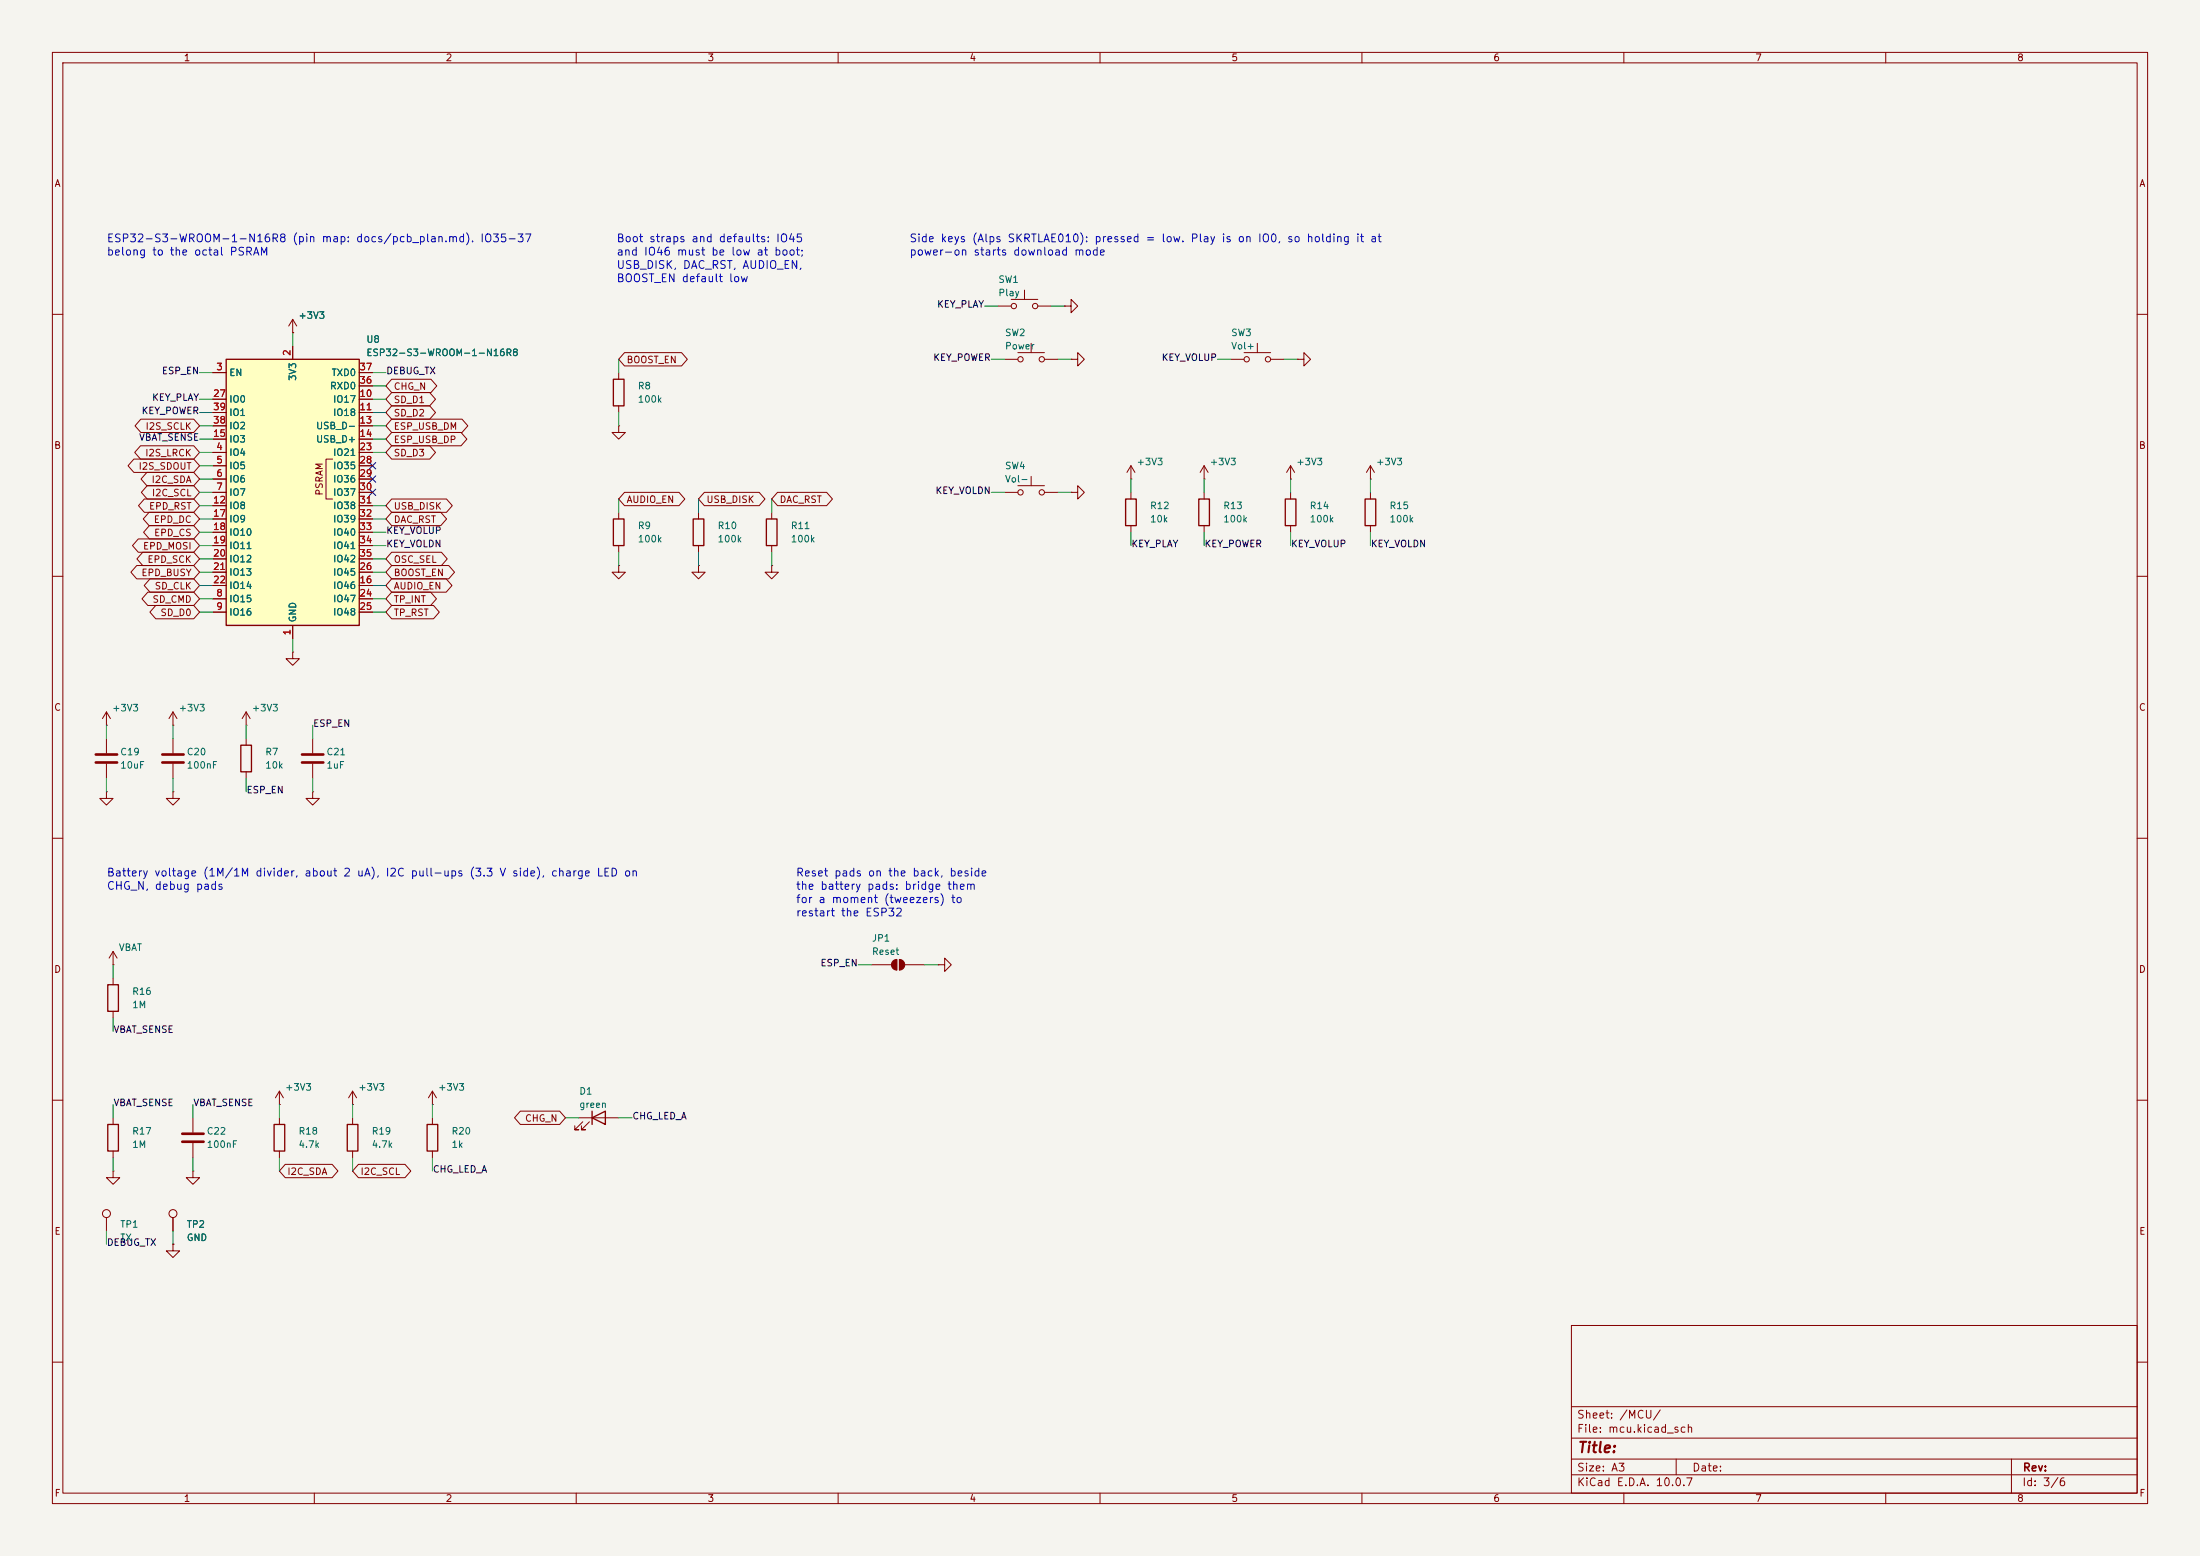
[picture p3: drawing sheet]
<svg xmlns="http://www.w3.org/2000/svg" width="420mm" height="297mm" viewBox="0 0 420 297" stroke-linecap="round" stroke-linejoin="round" font-family="sans-serif">
<path d="M0 0h420v297h-420z" fill="#f5f4ef" stroke="#f5f4ef" stroke-width=".19"/>
<g fill="none" stroke="#840000" stroke-width=".19">
<path d="M10 10h400v277h-400zM12 12h396v273h-396zM60 10v2M110 10v2M160 10v2M210 10v2M260 10v2M310 10v2M360 10v2M10 60h2M408 60h2M10 110h2"/>
<path d="M408 110h2M10 160h2M33 151.1v1.3h1.3l-1.3 1.3-1.3-1.3h1.3M33 151.1h.1M408 160h2M10 210h2M408 210h2M300 253h108v32h-108zM10 260h2M300 278.5h108M300 274.5h108M300 268.5h108"/>
<path d="M320 278.5v3M384 278.5v6.5M408 260h2M60 285v2M110 285v2M160 285v2M210 285v2M260 285v2M300 281.5h108M310 285v2M360 285v2"/>
</g>
<path d="M43.2 68.6h25.4v50.8h-25.4z" fill="#ffffc2"/>
<g fill="none" stroke="#840000" stroke-width=".25">
<path d="M43.2 68.6h25.4v50.8h-25.4zM117.1 72.4h2v5.1h-2zM117.1 99.1h2v5h-2zM132.3 99.1h2.1v5h-2.1zM146.3 99.1h2v5h-2zM214.9 95.3h2v5h-2zM228.9 95.3h2v5h-2zM245.4 95.3h2v5h-2zM260.6 95.3h2v5h-2zM46 142.2h2v5.1h-2zM20.6 188h2v5h-2zM20.6 214.6h2v5.1h-2z"/>
<path d="M52.3 214.6h2.1v5.1h-2.1zM66.3 214.6h2v5.1h-2zM81.5 214.6h2.1v5.1h-2.1zM113 213.4l2.6-1.3v2.5zM113 212.1v2.5"/>
</g>
<g fill="none" stroke="#840000" stroke-width=".19">
<path d="M190.5 58.4h2.5M193 57.2h5.1M195.6 55.4v1.8M198.1 58.4h2.6M203.2 58.4h1.3v-1.2l1.2 1.2-1.2 1.3v-1.3M203.2 58.4h.1M40.6 71.1h2.6M40.6 76.2h2.6M40.6 78.7h2.6M55.9 63.5h.1M55.9 61v2.5M55.9 66v2.6"/>
<path d="M55.9 61l-.8 1.2M55.9 61l.7 1.2M68.6 71.1h2.5M68.6 76.2h2.5M68.6 78.7h2.5M68.6 73.7h2.5M74.8 77.5h7.2l1.1 1.2-1.1 1.3h-7.2l-1.1-1.3zM74.8 72.4h7.5l1.1 1.3-1.1 1.2h-7.5l-1.1-1.2zM74.8 74.9h7.2l1.1 1.3-1.1 1.3h-7.2l-1.1-1.3zM118.1 71.1v1.3M118.1 77.5v1.2M119.2 67.3h10.9l1.1 1.3-1.1 1.3h-10.9l-1.1-1.3z"/>
<path d="M191.8 68.6h2.5M194.3 67.3h5.1M196.8 65.5v1.8M199.4 68.6h2.5M204.5 68.6h1.2v-1.3l1.3 1.3-1.3 1.3v-1.3M204.5 68.6h.1M234.9 68.6h2.6M237.5 67.3h5.1M240 65.5v1.8M242.6 68.6h2.5M247.6 68.6h1.3v-1.3l1.3 1.3-1.3 1.3v-1.3M247.6 68.6h.1"/>
<path d="M25.6 87.6h11.4l1.1 1.3-1.1 1.3h-11.4l-1.2-1.3zM26.8 85.1h10.2l1.1 1.3-1.1 1.2h-10.2l-1.1-1.2zM26.9 80h10.1l1.1 1.3-1.1 1.3h-10.1l-1.1-1.3zM27.6 95.2h9.4l1.1 1.3-1.1 1.3h-9.4l-1.2-1.3zM28 90.2h9l1.1 1.2-1.1 1.3h-9l-1.1-1.3zM28.1 92.7h8.9l1.1 1.3-1.1 1.3h-8.9l-1.1-1.3zM28.5 97.8h8.5l1.1 1.3-1.1 1.2h-8.5l-1.2-1.2zM40.6 86.4h2.6M40.6 88.9h2.6M40.6 91.4h2.6M40.6 94h2.6M40.6 96.5h2.6"/>
<path d="M40.6 81.3h2.6M40.6 83.8h2.6M40.6 99.1h2.6M63.5 87.6h-1.3v7.7h1.3M68.6 86.4h2.5M68.6 88.9h2.5M68.6 91.4h2.5M68.6 94h2.5M68.6 96.5h2.5M68.6 81.3h2.5M68.6 83.8h2.5M68.6 99.1h2.5"/>
<path d="M74.8 85.1h7.2l1.1 1.3-1.1 1.2h-7.2l-1.1-1.2zM74.8 82.5h13.2l1.1 1.3-1.1 1.3h-13.2l-1.1-1.3zM74.8 80h13.4l1.1 1.3-1.1 1.3h-13.4l-1.1-1.3zM74.8 97.8h9.3l1.2 1.3-1.2 1.2h-9.3l-1.1-1.2zM74.8 95.2h10.4l1.1 1.3-1.1 1.3h-10.4l-1.1-1.3zM118.1 81.3v1.3h1.3l-1.3 1.2-1.3-1.2h1.3M118.1 81.3h.1M118.1 97.8v1.3M119.2 94h10.4l1.1 1.3-1.1 1.2h-10.4l-1.1-1.2zM133.3 97.8v1.3M134.5 94h10.4l1.1 1.3-1.1 1.2h-10.4l-1.2-1.2zM147.3 97.8v1.3"/>
<path d="M148.4 94h9.4l1.1 1.3-1.1 1.2h-9.4l-1.1-1.2zM191.8 94h2.5M194.3 92.7h5.1M196.8 90.9v1.8M199.4 94h2.5M204.5 94h1.2v-1.3l1.3 1.3-1.3 1.3v-1.3M204.5 94h.1M215.9 91.4h.1M215.9 88.9v2.5M215.9 94v1.3M215.9 88.9l-.8 1.3M215.9 88.9l.8 1.3"/>
<path d="M229.9 91.4h.1M229.9 88.9v2.5M229.9 94v1.3M229.9 88.9l-.8 1.3M229.9 88.9l.7 1.3M246.4 91.4h.1M246.4 88.9v2.5M246.4 94v1.3M246.4 88.9l-.8 1.3M246.4 88.9l.7 1.3M261.6 91.4h.1M261.6 88.9l-.7 1.3"/>
<path d="M261.6 88.9l.8 1.3M261.6 88.9v2.5M261.6 94v1.3M26.1 107.9h10.9l1.1 1.3-1.1 1.3h-10.9l-1.1-1.3zM26.4 102.9h10.6l1.1 1.2-1.1 1.3h-10.6l-1.1-1.3zM27.2 105.4h9.8l1.1 1.3-1.1 1.3h-9.8l-1.1-1.3zM28.2 113h8.8l1.1 1.3-1.1 1.3h-8.8l-1.1-1.3zM28.5 100.3h8.5l1.1 1.3-1.1 1.3h-8.5l-1.1-1.3zM28.6 110.5h8.4l1.1 1.3-1.1 1.2h-8.4l-1.1-1.2zM29.7 115.6h7.3l1.1 1.2-1.1 1.3h-7.3l-1.1-1.3zM40.6 114.3h2.6M40.6 116.8h2.6"/>
<path d="M40.6 111.8h2.6M40.6 101.6h2.6M40.6 104.1h2.6M40.6 106.7h2.6M40.6 109.2h2.6M55.9 119.4v2.5M68.6 114.3h2.5M68.6 116.8h2.5M68.6 111.8h2.5M68.6 101.6h2.5M68.6 104.1h2.5M68.6 106.7h2.5"/>
<path d="M68.6 109.2h2.5M74.8 110.5h10.4l1.1 1.3-1.1 1.2h-10.4l-1.1-1.2zM74.8 113h7.4l1.1 1.3-1.1 1.3h-7.4l-1.1-1.3zM74.8 115.6h8l1.1 1.2-1.1 1.3h-8l-1.1-1.3zM74.8 107.9h10.9l1.1 1.3-1.1 1.3h-10.9l-1.1-1.3zM74.8 105.4h9.5l1.1 1.3-1.1 1.3h-9.5l-1.1-1.3zM118.1 108v1.2h1.3l-1.3 1.3-1.3-1.3h1.3M118.1 108h.1M118.1 104.1v1.3M133.3 108v1.2h1.3l-1.3 1.3-1.2-1.3h1.2M133.3 108h.1M133.3 104.1v1.3"/>
<path d="M147.3 108v1.2h1.3l-1.3 1.3-1.3-1.3h1.3M147.3 108h.1M147.3 104.1v1.3M215.9 100.3v1.3M229.9 100.3v1.3M246.4 100.3v1.3M261.6 100.3v1.3M20.3 138.4h.1M20.3 135.9v2.5M20.3 135.9l-.7 1.3M20.3 135.9l.8 1.3M33 138.4h.1"/>
<path d="M33 135.9v2.5M33 135.9l-.7 1.3M33 135.9l.8 1.3M47 138.4h.1M47 135.9v2.5M47 135.9l-.8 1.3M47 135.9l.8 1.3M55.9 124.5v1.2h1.2l-1.2 1.3-1.3-1.3h1.3M55.9 124.5h.1M20.3 151.1v1.3h1.3l-1.3 1.3-1.3-1.3h1.3M20.3 151.1h.1M20.3 141v2.8"/>
<path d="M20.3 145.8v2.8M33 141v2.8M33 145.8v2.8M47 141v1.2M47 147.3v1.3M59.7 151.1v1.3h1.3l-1.3 1.3-1.3-1.3h1.3M59.7 151.1h.1M59.7 141v2.8M59.7 145.8v2.8M21.6 184.2h.1M21.6 181.6v2.6M21.6 186.7v1.3"/>
<path d="M21.6 193v1.3M21.6 181.6l-.8 1.3M21.6 181.6l.8 1.3M166.4 184.2h3.8M171.2 183.1v2.1M171.7 183.1v2.1M172.7 184.2h3.8M179.1 184.2h1.2v-1.3l1.3 1.3-1.3 1.2v-1.2M179.1 184.2h.1M21.6 213.4v1.2M21.6 219.7v1.3M36.8 213.4v2.8"/>
<path d="M36.8 218.2v2.8M53.3 210.8h.1M53.3 208.3l-.7 1.3M53.3 208.3l.8 1.3M53.3 208.3v2.5M53.3 213.4v1.2M53.3 219.7v1.3M67.3 210.8h.1M67.3 208.3l-.8 1.3M67.3 208.3l.8 1.3M67.3 208.3v2.5M67.3 213.4v1.2"/>
<path d="M67.3 219.7v1.3M82.5 210.8h.1M82.5 208.3v2.5M82.5 213.4v1.2M82.5 219.7v1.3M82.5 208.3l-.7 1.3M82.5 208.3l.8 1.3M99.3 212.1h7.5l1.1 1.3-1.1 1.2h-7.5l-1.1-1.2zM110.5 213.4h7.6M111.3 214.1l-1.6 1.5h.8h-.8v-.7M112.5 214.1l-1.5 1.5h.8h-.8v-.7M20.3 232.4v2.5"/>
<path d="M21.6 223.5v1.3h1.3l-1.3 1.3-1.3-1.3h1.3M21.6 223.5h.1M33 237.5v1.3h1.3l-1.3 1.2-1.3-1.2h1.3M33 237.5h.1M33 232.4v2.5M36.8 223.5v1.3h1.3l-1.3 1.3-1.2-1.3h1.2M36.8 223.5h.1M54.5 222.2h8.9l1.1 1.3-1.1 1.3h-8.9l-1.2-1.3zM68.4 222.2h8.9l1.1 1.3-1.1 1.3h-8.9l-1.1-1.3z"/>
<circle cx="193.5" cy="58.4" r=".51"/>
<circle cx="197.6" cy="58.4" r=".51"/>
<circle cx="194.8" cy="68.6" r=".51"/>
<circle cx="198.9" cy="68.6" r=".51"/>
<circle cx="238" cy="68.6" r=".51"/>
<circle cx="242.1" cy="68.6" r=".51"/>
<circle cx="194.8" cy="94" r=".51"/>
<circle cx="198.9" cy="94" r=".51"/>
<circle cx="20.3" cy="231.6" r=".76"/>
<circle cx="33" cy="231.6" r=".76"/>
</g>
<path d="M18.3 144h4.1M18.3 145.5h4.1M31 144h4.1M31 145.5h4.1M57.7 144h4M57.7 145.5h4M34.8 216.4h4.1M34.8 217.9h4.1" fill="none" stroke="#840000" stroke-width=".51"/>
<g fill="#840000" stroke="#840000" stroke-width=".19">
<path d="M170.5 183.4l.7-.3v2.1a1.02 1.02 0 0 1-.9-.7 1.02 1.02 0 0 1 .2-1.1z"/>
<path d="M171.7 183.1a1.02 1.02 0 0 1 1 1.1 1.02 1.02 0 0 1-1 1z"/>
</g>
<g fill="none" stroke="#009600" stroke-width=".19">
<path d="M188 58.4h2.5M200.7 58.4h2.5M38.1 78.7h2.5M38.1 71.1h2.5M38.1 76.2h2.5M55.9 63.5v2.5M71.1 78.7h2.6M71.1 71.1h2.6M71.1 76.2h2.6M71.1 73.7h2.6M118.1 68.6v2.5M118.1 78.7v2.6"/>
<path d="M189.2 68.6h2.6M201.9 68.6h2.6M232.4 68.6h2.5M245.1 68.6h2.5M38.1 96.5h2.5M38.1 81.3h2.5M38.1 94h2.5M38.1 99.1h2.5M38.1 86.4h2.5M38.1 83.8h2.5M38.1 91.4h2.5M38.1 88.9h2.5"/>
<path d="M71.1 96.5h2.6M71.1 81.3h2.6M71.1 99.1h2.6M71.1 86.4h2.6M71.1 83.8h2.6M118.1 95.3v2.5M133.3 95.3v2.5M147.3 95.3v2.5M189.2 94h2.6M201.9 94h2.6M215.9 91.4v2.6M229.9 91.4v2.6"/>
<path d="M246.4 91.4v2.6M261.6 91.4v2.6M38.1 114.3h2.5M38.1 111.8h2.5M38.1 106.7h2.5M38.1 104.1h2.5M38.1 101.6h2.5M38.1 116.8h2.5M38.1 109.2h2.5M71.1 114.3h2.6M71.1 111.8h2.6M71.1 106.7h2.6"/>
<path d="M71.1 104.1h2.6M71.1 101.6h2.6M71.1 116.8h2.6M71.1 109.2h2.6M118.1 105.4v2.6M133.3 105.4v2.6M147.3 105.4v2.6M215.9 101.6v2.5M229.9 101.6v2.5M246.4 101.6v2.5M261.6 101.6v2.5M20.3 138.4v2.6"/>
<path d="M33 138.4v2.6M47 138.4v2.6M55.9 121.9v2.6M59.7 138.4v2.6M20.3 148.6v2.5M33 148.6v2.5M47 148.6v2.5M59.7 148.6v2.5M21.6 184.2v2.5M21.6 194.3v2.6M163.8 184.2h2.6M176.5 184.2h2.6"/>
<path d="M21.6 210.8v2.6M36.8 210.8v2.6M53.3 210.8v2.6M67.3 210.8v2.6M82.5 210.8v2.6M107.9 213.4h2.6M118.1 213.4h2.5M20.3 234.9v2.6M21.6 221v2.5M33 234.9v2.6M36.8 221v2.5M53.3 221v2.5"/>
<path d="M67.3 221v2.5M82.5 221v2.5"/>
</g>
<path d="M70.5 88.3l1.2 1.2M70.5 90.8l1.2 1.2M70.5 93.4l1.2 1.2M71.7 88.3l-1.2 1.2M71.7 90.8l-1.2 1.2M71.7 93.4l-1.2 1.2" fill="none" stroke="#000084" stroke-width=".19"/>
<text font-size="2" fill="#840000" x="301" y="277.8">Title:</text>
<g font-size="1.5" fill="#0000c2">
<text x="20.3" y="46.6">ESP32-S3-WROOM-1-N16R8 (pin map: docs/pcb_plan.md). IO35-37</text>
<text x="117.6" y="46.6">Boot straps and defaults: IO45</text>
<text x="173.5" y="46.6">Side keys (Alps SKRTLAE010): pressed = low. Play is on IO0, so holding it at</text>
<text x="20.3" y="49.1">belong to the octal PSRAM</text>
<text x="117.6" y="49.1">and IO46 must be low at boot;</text>
<text x="117.6" y="51.7">USB_DISK, DAC_RST, AUDIO_EN,</text>
<text x="173.5" y="49.1">power-on starts download mode</text>
<text x="117.6" y="54.2">BOOST_EN default low</text>
<text x="20.3" y="167.7">Battery voltage (1M/1M divider, about 2 uA), I2C pull-ups (3.3 V side), charge LED on</text>
<text x="151.8" y="167.7">Reset pads on the back, beside</text>
<text x="20.3" y="170.2">CHG_N, debug pads</text>
<text x="151.8" y="170.2">the battery pads: bridge them</text>
<text x="151.8" y="172.7">for a moment (tweezers) to</text>
<text x="151.8" y="175.3">restart the ESP32</text>
</g>
<g font-size="1.5" fill="#840000">
<text x="300.9" y="273.8">File: mcu.kicad_sch</text>
<text x="300.9" y="271.1">Sheet: /MCU/</text>
<text x="300.9" y="281.2">Size: A3</text>
<text x="322.9" y="281.2">Date:</text>
<text x="386" y="281.2">Rev:</text>
<text x="300.9" y="284">KiCad E.D.A. 10.0.7</text>
<text x="385.9" y="284">Id: 3/6</text>
</g>
<g font-size="1.3" fill="#840000">
<text x="35" y="12">1</text>
<text x="85" y="12">2</text>
<text x="135" y="12">3</text>
<text x="185" y="12">4</text>
<text x="235" y="12">5</text>
<text x="285" y="12">6</text>
<text x="335" y="12">7</text>
<text x="385" y="12">8</text>
<text x="10.3" y="36">A</text>
<text x="408.3" y="36">A</text>
<text x="119.5" y="69.6">BOOST_EN</text>
<text x="75.1" y="74.7">CHG_N</text>
<text x="75.1" y="77.3">SD_D1</text>
<text x="27.7" y="82.3">I2S_SCLK</text>
<text x="75.1" y="79.8">SD_D2</text>
<text x="75.1" y="82.3">ESP_USB_DM</text>
<text x="10.2" y="86">B</text>
<text x="26.3" y="90">I2S_SDOUT</text>
<text x="27.6" y="87.4">I2S_LRCK</text>
<text x="75.1" y="87.4">SD_D3</text>
<text x="75.1" y="84.9">ESP_USB_DP</text>
<text x="408.2" y="86">B</text>
<text x="28.8" y="92.5">I2C_SDA</text>
<text x="28.9" y="95">I2C_SCL</text>
<text x="61.9" y="94.7" transform="rotate(-90 61.9 94.7)">PSRAM</text>
<text x="28.3" y="97.6">EPD_RST</text>
<text x="29.2" y="100.1">EPD_DC</text>
<text x="75.1" y="100.1">DAC_RST</text>
<text x="75.1" y="97.6">USB_DISK</text>
<text x="119.5" y="96.3">AUDIO_EN</text>
<text x="134.8" y="96.3">USB_DISK</text>
<text x="148.7" y="96.3">DAC_RST</text>
<text x="27.2" y="105.2">EPD_MOSI</text>
<text x="28" y="107.7">EPD_SCK</text>
<text x="29.3" y="102.7">EPD_CS</text>
<text x="75.1" y="107.7">OSC_SEL</text>
<text x="26.9" y="110.3">EPD_BUSY</text>
<text x="29.4" y="112.8">SD_CLK</text>
<text x="75.1" y="112.8">AUDIO_EN</text>
<text x="75.1" y="110.3">BOOST_EN</text>
<text x="29" y="115.4">SD_CMD</text>
<text x="30.5" y="117.9">SD_D0</text>
<text x="75.1" y="115.4">TP_INT</text>
<text x="75.1" y="117.9">TP_RST</text>
<text x="10.2" y="136">C</text>
<text x="408.2" y="136">C</text>
<text x="10.2" y="186">D</text>
<text x="408.2" y="186">D</text>
<text x="100.1" y="214.4">CHG_N</text>
<text x="54.7" y="224.6">I2C_SDA</text>
<text x="68.7" y="224.6">I2C_SCL</text>
<text x="10.3" y="236">E</text>
<text x="408.3" y="236">E</text>
<text x="10.3" y="286">F</text>
<text x="35" y="287">1</text>
<text x="85" y="287">2</text>
<text x="135" y="287">3</text>
<text x="185" y="287">4</text>
<text x="235" y="287">5</text>
<text x="285" y="287">6</text>
<text x="335" y="287">7</text>
<text x="385" y="287">8</text>
<text x="408.3" y="286">F</text>
</g>
<g font-size="1.3" fill="#0f0f0f">
<text x="178.8" y="59">KEY_PLAY</text>
<text x="30.8" y="71.7">ESP_EN</text>
<text x="73.6" y="71.7">DEBUG_TX</text>
<text x="178.1" y="69.2">KEY_POWER</text>
<text x="221.7" y="69.2">KEY_VOLUP</text>
<text x="28.9" y="76.8">KEY_PLAY</text>
<text x="26.9" y="79.4">KEY_POWER</text>
<text x="26.4" y="84.4">VBAT_SENSE</text>
<text x="178.5" y="94.6">KEY_VOLDN</text>
<text x="73.6" y="102.2">KEY_VOLUP</text>
<text x="73.6" y="104.8">KEY_VOLDN</text>
<text x="215.9" y="104.8">KEY_PLAY</text>
<text x="229.8" y="104.8">KEY_POWER</text>
<text x="246.4" y="104.8">KEY_VOLUP</text>
<text x="261.6" y="104.8">KEY_VOLDN</text>
<text x="59.7" y="139">ESP_EN</text>
<text x="47" y="151.7">ESP_EN</text>
<text x="156.5" y="184.8">ESP_EN</text>
<text x="21.6" y="197.5">VBAT_SENSE</text>
<text x="21.6" y="211.4">VBAT_SENSE</text>
<text x="36.8" y="211.4">VBAT_SENSE</text>
<text x="120.6" y="214">CHG_LED_A</text>
<text x="82.5" y="224.1">CHG_LED_A</text>
<text x="20.3" y="238.1">DEBUG_TX</text>
</g>
<g font-size="1.3" fill="#006464">
<text x="190.5" y="54.3">SW1</text>
<text x="190.5" y="56.8">Play</text>
<text x="56.9" y="61.2">+3V3</text>
<text x="69.8" y="65.7">U8</text>
<text x="191.8" y="64.5">SW2</text>
<text x="234.9" y="64.5">SW3</text>
<text x="69.8" y="68.3">ESP32-S3-WROOM-1-N16R8</text>
<text x="191.8" y="67">Power</text>
<text x="234.9" y="67">Vol+</text>
<text x="43.7" y="72.1">EN</text>
<text x="43.7" y="77.2">IO0</text>
<text x="56.8" y="72.8" transform="rotate(-90 56.8 72.8)">3V3</text>
<text x="62.9" y="74.6">RXD0</text>
<text x="63.2" y="72.1">TXD0</text>
<text x="63.5" y="77.2">IO17</text>
<text x="121.7" y="74.6">R8</text>
<text x="121.7" y="77.2">100k</text>
<text x="43.7" y="82.2">IO2</text>
<text x="43.7" y="79.7">IO1</text>
<text x="60.2" y="82.2">USB_D-</text>
<text x="63.5" y="79.7">IO18</text>
<text x="43.7" y="87.3">IO4</text>
<text x="43.7" y="89.9">IO5</text>
<text x="43.7" y="84.8">IO3</text>
<text x="60.2" y="84.8">USB_D+</text>
<text x="63.5" y="87.3">IO21</text>
<text x="63.5" y="89.9">IO35</text>
<text x="191.8" y="89.9">SW4</text>
<text x="216.9" y="89.1">+3V3</text>
<text x="230.9" y="89.1">+3V3</text>
<text x="247.4" y="89.1">+3V3</text>
<text x="262.6" y="89.1">+3V3</text>
<text x="43.7" y="92.4">IO6</text>
<text x="43.7" y="94.9">IO7</text>
<text x="63.5" y="92.4">IO36</text>
<text x="63.5" y="94.9">IO37</text>
<text x="191.8" y="92.4">Vol-</text>
<text x="43.7" y="97.5">IO8</text>
<text x="43.7" y="100">IO9</text>
<text x="63.5" y="97.5">IO38</text>
<text x="63.5" y="100">IO39</text>
<text x="121.7" y="101.3">R9</text>
<text x="136.9" y="101.3">R10</text>
<text x="150.9" y="101.3">R11</text>
<text x="219.4" y="97.5">R12</text>
<text x="219.4" y="100">10k</text>
<text x="233.4" y="97.5">R13</text>
<text x="233.4" y="100">100k</text>
<text x="249.9" y="97.5">R14</text>
<text x="249.9" y="100">100k</text>
<text x="265.2" y="97.5">R15</text>
<text x="265.2" y="100">100k</text>
<text x="43.7" y="102.6">IO10</text>
<text x="43.7" y="105.1">IO11</text>
<text x="43.7" y="107.6">IO12</text>
<text x="63.5" y="102.6">IO40</text>
<text x="63.5" y="105.1">IO41</text>
<text x="63.5" y="107.6">IO42</text>
<text x="121.7" y="103.8">100k</text>
<text x="136.9" y="103.8">100k</text>
<text x="150.9" y="103.8">100k</text>
<text x="43.7" y="110.2">IO13</text>
<text x="43.7" y="112.7">IO14</text>
<text x="63.5" y="112.7">IO46</text>
<text x="63.5" y="110.2">IO45</text>
<text x="43.7" y="115.3">IO15</text>
<text x="43.7" y="117.8">IO16</text>
<text x="56.8" y="118.9" transform="rotate(-90 56.8 118.9)">GND</text>
<text x="63.5" y="115.3">IO47</text>
<text x="63.5" y="117.8">IO48</text>
<text x="21.3" y="136.1">+3V3</text>
<text x="34" y="136.1">+3V3</text>
<text x="48" y="136.1">+3V3</text>
<text x="22.8" y="144.5">C19</text>
<text x="22.8" y="147">10uF</text>
<text x="35.5" y="144.5">C20</text>
<text x="35.5" y="147">100nF</text>
<text x="50.5" y="144.5">R7</text>
<text x="50.5" y="147">10k</text>
<text x="62.2" y="144.5">C21</text>
<text x="62.2" y="147">1uF</text>
<text x="22.6" y="181.8">VBAT</text>
<text x="166.4" y="180">JP1</text>
<text x="166.4" y="182.6">Reset</text>
<text x="25.1" y="190.2">R16</text>
<text x="25.1" y="192.7">1M</text>
<text x="54.3" y="208.5">+3V3</text>
<text x="68.3" y="208.5">+3V3</text>
<text x="83.5" y="208.5">+3V3</text>
<text x="110.5" y="209.2">D1</text>
<text x="110.5" y="211.8">green</text>
<text x="25.1" y="216.9">R17</text>
<text x="25.1" y="219.4">1M</text>
<text x="39.4" y="216.9">C22</text>
<text x="39.4" y="219.4">100nF</text>
<text x="56.9" y="216.9">R18</text>
<text x="56.9" y="219.4">4.7k</text>
<text x="70.9" y="216.9">R19</text>
<text x="70.9" y="219.4">4.7k</text>
<text x="86.1" y="216.9">R20</text>
<text x="86.1" y="219.4">1k</text>
<text x="22.8" y="234.6">TP1</text>
<text x="22.8" y="237.2">TX</text>
<text x="35.5" y="234.6">TP2</text>
<text x="35.5" y="237.2">GND</text>
</g>
<g font-size="1.3" fill="#a90000">
<text x="41.2" y="71">3</text>
<text x="55.7" y="68" transform="rotate(-90 55.7 68)">2</text>
<text x="68.5" y="71">37</text>
<text x="40.6" y="76.1">27</text>
<text x="68.5" y="76.1">10</text>
<text x="68.5" y="73.5">36</text>
<text x="40.6" y="83.7">15</text>
<text x="40.6" y="81.1">38</text>
<text x="40.6" y="78.6">39</text>
<text x="68.5" y="78.6">11</text>
<text x="68.5" y="81.1">13</text>
<text x="68.5" y="83.7">14</text>
<text x="41.2" y="86.2">4</text>
<text x="41.2" y="88.8">5</text>
<text x="68.5" y="86.2">23</text>
<text x="68.5" y="88.8">28</text>
<text x="41.2" y="91.3">6</text>
<text x="41.2" y="93.8">7</text>
<text x="68.5" y="91.3">29</text>
<text x="68.5" y="93.8">30</text>
<text x="40.6" y="96.4">12</text>
<text x="40.6" y="98.9">17</text>
<text x="40.6" y="101.5">18</text>
<text x="68.5" y="96.4">31</text>
<text x="68.5" y="98.9">32</text>
<text x="68.5" y="101.5">33</text>
<text x="40.6" y="104">19</text>
<text x="40.6" y="106.5">20</text>
<text x="68.5" y="104">34</text>
<text x="68.5" y="106.5">35</text>
<text x="40.6" y="109.1">21</text>
<text x="40.6" y="111.6">22</text>
<text x="68.5" y="111.6">16</text>
<text x="68.5" y="109.1">26</text>
<text x="41.2" y="114.2">8</text>
<text x="41.2" y="116.7">9</text>
<text x="68.5" y="114.2">24</text>
<text x="68.5" y="116.7">25</text>
<text x="55.7" y="121.4" transform="rotate(-90 55.7 121.4)">1</text>
</g>
</svg>
